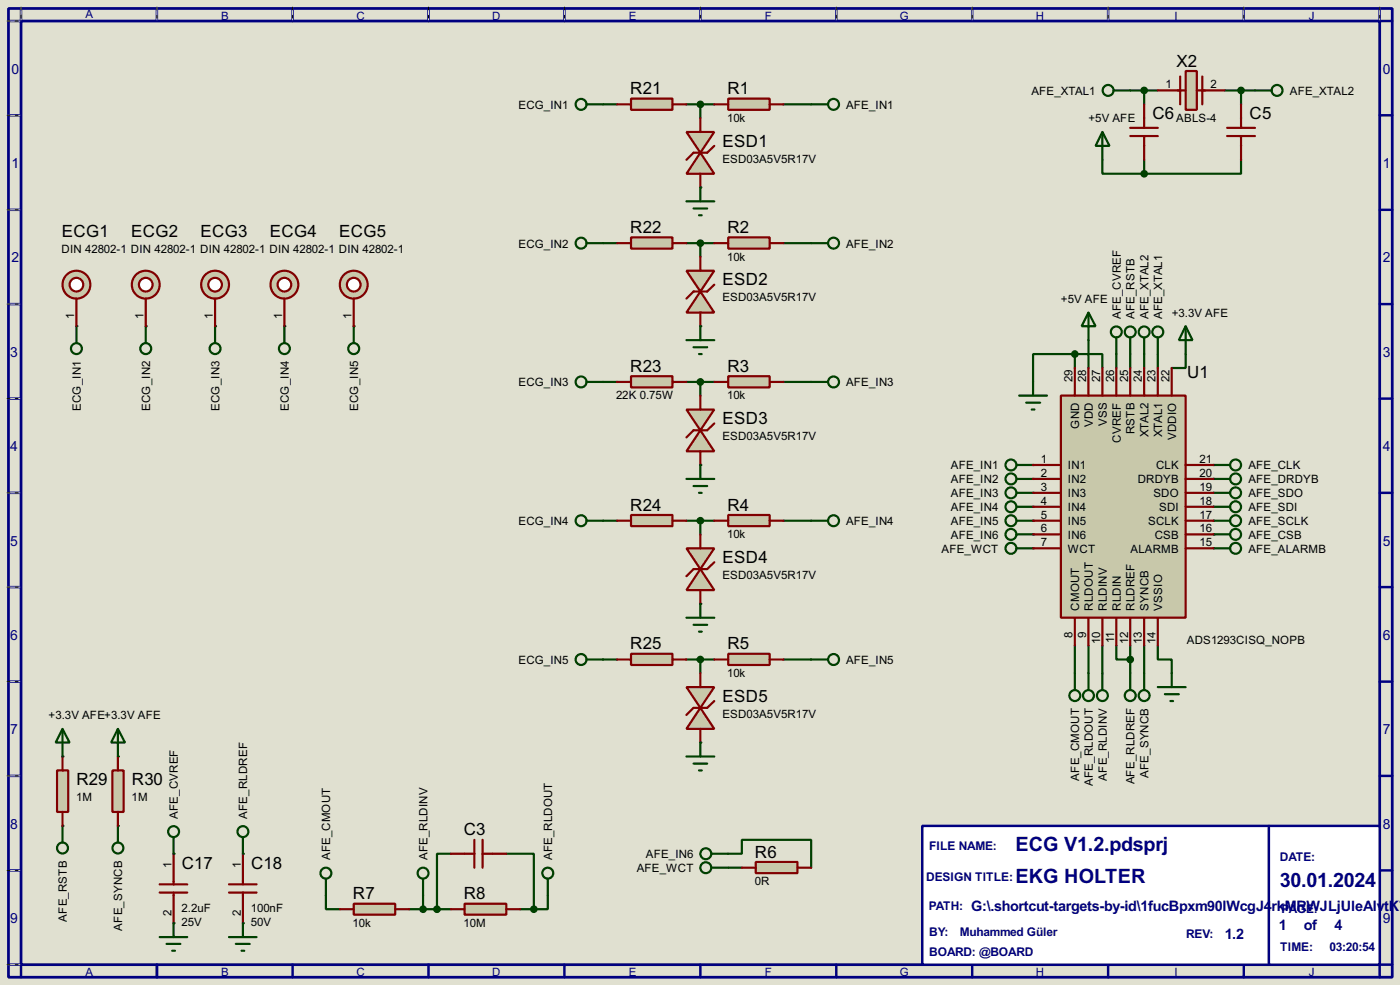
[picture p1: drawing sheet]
<svg xmlns="http://www.w3.org/2000/svg" width="256mm" height="180mm" viewBox="0 0 256 180" stroke-linecap="round" stroke-linejoin="round" font-family="sans-serif">
<path d="M0 0h256.5v180.3h-256.5z" fill="#e0e0d0"/>
<path d="M1.6 1.6h253.5v177.3h-253.5zM3.9 3.9h248.9v172.7h-248.9z" fill="none" stroke="#000080" stroke-width=".5"/>
<g fill="none" stroke="#000080" stroke-width=".45">
<path d="M3.9 1.6v2.3h-2.3M28.8 1.6v2.3M53.6 1.6v2.3M78.5 1.6v2.3M103.4 1.6v2.3M128.3 1.6v2.3M153.2 1.6v2.3M178.1 1.6v2.3M203 1.6v2.3M227.9 1.6v2.3M252.8 1.6v2.3h2.3M1.6 21.1h2.3"/>
<path d="M1.6 38.4h2.3M252.8 21.1h2.3M252.8 38.4h2.3M1.6 55.7h2.3M252.8 55.7h2.3M1.6 73h2.3M252.8 73h2.3M1.6 90.2h2.3M252.8 90.2h2.3M1.6 107.5h2.3M252.8 107.5h2.3M1.6 124.8h2.3"/>
<path d="M252.8 124.8h2.3M1.6 142h2.3M1.6 159.3h2.3M252.8 142h2.3M252.8 159.3h2.3M1.6 176.6h2.3v2.3M28.8 176.6v2.3M53.6 176.6v2.3M78.5 176.6v2.3M103.4 176.6v2.3M128.3 176.6v2.3M153.2 176.6v2.3"/>
<path d="M178.1 176.6v2.3M203 176.6v2.3M227.9 176.6v2.3M255.1 176.6h-2.3v2.3"/>
</g>
<g fill="none" stroke="#e0e0d0" stroke-width=".18">
<path d="M1.3 3.9h2.3M3.9 1.3v2.3M28.8 1.3v2.3M53.6 1.3v2.3M78.5 1.3v2.3M103.4 1.3v2.3M128.3 1.3v2.3M153.2 1.3v2.3M178.1 1.3v2.3M203 1.3v2.3M227.9 1.3v2.3M252.8 1.3v2.3"/>
<path d="M1.3 21.1h2.3M1.3 38.4h2.3M1.3 55.7h2.3M1.3 73h2.3M1.3 90.2h2.3M1.3 107.5h2.3M1.3 124.8h2.3M1.3 142h2.3M1.3 159.3h2.3M1.3 176.6h2.3"/>
</g>
<g fill="none" stroke="#000" stroke-width=".18" stroke-dasharray=".5 1">
<path d="M1.3 3.9h2.3M3.9 1.3v2.3M28.8 1.3v2.3M53.6 1.3v2.3M78.5 1.3v2.3M103.4 1.3v2.3M128.3 1.3v2.3M153.2 1.3v2.3M178.1 1.3v2.3M203 1.3v2.3M227.9 1.3v2.3M252.8 1.3v2.3"/>
<path d="M1.3 21.1h2.3M1.3 38.4h2.3M1.3 55.7h2.3M1.3 73h2.3M1.3 90.2h2.3M1.3 107.5h2.3M1.3 124.8h2.3M1.3 142h2.3M1.3 159.3h2.3M1.3 176.6h2.3"/>
</g>
<path d="M169 151.2h83.8v25.4h-83.8z" fill="#fff" stroke="#000080" stroke-width=".45"/>
<path d="M232.5 151.2v25.4" fill="none" stroke="#000080" stroke-width=".45"/>
<path d="M207.1 16.6h5M209.6 16.6v2.5M224.3 16.6h5.6M227.4 16.6v2.5" fill="none" stroke="#004000" stroke-width=".4"/>
<g fill="#004000">
<circle cx="189.3" cy="85.1" r=".2"/>
<circle cx="189.3" cy="87.7" r=".2"/>
<circle cx="189.3" cy="90.2" r=".2"/>
<circle cx="189.3" cy="92.8" r=".2"/>
<circle cx="189.3" cy="95.3" r=".2"/>
<circle cx="189.3" cy="97.8" r=".2"/>
<circle cx="189.3" cy="100.4" r=".2"/>
</g>
<path d="M196.9 118.2v5M199.4 118.2v5M202 118.2v5M209.6 118.2v5" fill="none" stroke="#004000" stroke-width=".4"/>
<g fill="#004000">
<circle cx="222.3" cy="85.1" r=".2"/>
<circle cx="222.3" cy="87.7" r=".2"/>
<circle cx="222.3" cy="90.2" r=".2"/>
<circle cx="222.3" cy="92.8" r=".2"/>
<circle cx="222.3" cy="95.3" r=".2"/>
<circle cx="222.3" cy="97.8" r=".2"/>
<circle cx="222.3" cy="100.4" r=".2"/>
</g>
<path d="M196.9 64.8h5.1v2.6M196.9 64.8h-7.6v5.1M196.9 64.8v2.6M199.4 62.3v5.1M204.5 64.8v2.6M207.1 64.8v2.6M209.6 64.8v2.6M212.1 64.8v2.6M217.2 64.8v2.6h-2.5M212.1 118.2v2.5h2.6v2.5" fill="none" stroke="#004000" stroke-width=".4"/>
<g fill="#004000">
<circle cx="11.5" cy="151.2" r=".2"/>
<circle cx="11.5" cy="138.5" r=".2"/>
<circle cx="21.6" cy="151.2" r=".2"/>
<circle cx="21.6" cy="138.5" r=".2"/>
</g>
<g fill="none" stroke="#004000" stroke-width=".4">
<path d="M125.8 19.1h2.5v2.5M202 29.3v2.5h7.6M209.6 29.3v2.5M227.4 29.3v2.5h-17.8M204.5 118.2v2.5h2.6M207.1 118.2v5M82.6 156.3h-2.5v10.1M92.8 156.3h5v10.1M59.7 163.9v2.5h2.6M75 166.4h7.6M77.5 163.9v2.5M95.3 166.4h2.5"/>
<path d="M100.4 163.9v2.5h-2.6"/>
</g>
<circle cx="128.3" cy="34.3" r=".2" fill="#004000"/>
<path d="M110.5 19.1h2.6M128.3 19.1h2.6M143.6 19.1h5M125.8 44.5h2.5v2.5" fill="none" stroke="#004000" stroke-width=".4"/>
<circle cx="128.3" cy="59.7" r=".2" fill="#004000"/>
<path d="M110.5 44.5h2.6M128.3 44.5h2.6M143.6 44.5h5M125.8 69.9h2.5v2.5" fill="none" stroke="#004000" stroke-width=".4"/>
<circle cx="128.3" cy="85.1" r=".2" fill="#004000"/>
<path d="M110.5 69.9h2.6M128.3 69.9h2.6M143.6 69.9h5M125.8 95.3h2.5v2.5" fill="none" stroke="#004000" stroke-width=".4"/>
<circle cx="128.3" cy="110.5" r=".2" fill="#004000"/>
<path d="M110.5 95.3h2.6M128.3 95.3h2.6M143.6 95.3h5M125.8 120.7h2.5v2.5" fill="none" stroke="#004000" stroke-width=".4"/>
<circle cx="128.3" cy="135.9" r=".2" fill="#004000"/>
<path d="M110.5 120.7h2.6M128.3 120.7h2.6M143.6 120.7h5M133.4 156.3h2.5v-2.6h12.7v5.1M133.4 158.8h2.5" fill="none" stroke="#004000" stroke-width=".4"/>
<g fill="#004000">
<circle cx="31.8" cy="156.3" r=".2"/>
<circle cx="31.8" cy="169" r=".2"/>
<circle cx="44.5" cy="156.3" r=".2"/>
<circle cx="44.5" cy="169" r=".2"/>
<circle cx="14" cy="59.7" r=".2"/>
<circle cx="26.7" cy="59.7" r=".2"/>
<circle cx="39.4" cy="59.7" r=".2"/>
<circle cx="52.1" cy="59.7" r=".2"/>
<circle cx="64.8" cy="59.7" r=".2"/>
</g>
<path d="M217.2 13h2.1v7.1h-2.1z" fill-rule="evenodd" fill="#c8c8aa" stroke="#800000" stroke-width=".4"/>
<path d="M209.6 19.1v4.3M212.1 16.6h5.1M216.2 14v5.1M219.3 16.6h5M220.3 14v5.1M227.4 19.1v4.3M207.1 24.9h5M207.1 23.4h5M209.6 24.9v4.4M224.8 24.9h5.1M224.8 23.4h5.1M227.4 24.9v4.4" fill="none" stroke="#800000" stroke-width=".4"/>
<g fill="none" stroke="#004000" stroke-width=".4">
<path d="M204 16.6h3.1M229.9 16.6h3.1M204.5 61.8v3M207.1 61.8v3M209.6 61.8v3M212.1 61.8v3M186.2 85.1h3.1M186.2 87.7h3.1M186.2 90.2h3.1M186.2 92.8h3.1M186.2 95.3h3.1M186.2 97.8h3.1"/>
<path d="M222.3 85.1h3.1M222.3 87.7h3.1M222.3 90.2h3.1M222.3 92.8h3.1M222.3 95.3h3.1M222.3 97.8h3.1M186.2 100.4h3.1M222.3 100.4h3.1M196.9 123.2v3.1M199.4 123.2v3.1M202 123.2v3.1M207.1 123.2v3.1"/>
<path d="M209.6 123.2v3.1"/>
<circle cx="203" cy="16.6" r="1"/>
<circle cx="233.9" cy="16.6" r="1"/>
<circle cx="204.5" cy="60.8" r="1"/>
<circle cx="207" cy="60.8" r="1"/>
<circle cx="209.6" cy="60.8" r="1"/>
<circle cx="212.1" cy="60.8" r="1"/>
<circle cx="185.2" cy="95.3" r="1"/>
<circle cx="185.2" cy="87.7" r="1"/>
<circle cx="185.2" cy="92.8" r="1"/>
<circle cx="185.2" cy="90.2" r="1"/>
<circle cx="185.2" cy="85.1" r="1"/>
<circle cx="185.2" cy="97.8" r="1"/>
<circle cx="226.3" cy="85.1" r="1"/>
<circle cx="226.3" cy="95.3" r="1"/>
<circle cx="226.3" cy="97.8" r="1"/>
<circle cx="226.3" cy="90.2" r="1"/>
<circle cx="226.3" cy="92.8" r="1"/>
<circle cx="226.3" cy="87.7" r="1"/>
<circle cx="185.2" cy="100.4" r="1"/>
<circle cx="226.3" cy="100.4" r="1"/>
<circle cx="196.9" cy="127.3" r="1"/>
<circle cx="199.4" cy="127.3" r="1"/>
<circle cx="201.9" cy="127.3" r="1"/>
<circle cx="207" cy="127.3" r="1"/>
<circle cx="209.6" cy="127.3" r="1"/>
</g>
<g fill="#004000" stroke="#004000" stroke-width=".4">
<circle cx="227.3" cy="16.6" r=".5"/>
<circle cx="209.6" cy="16.6" r=".5"/>
</g>
<path d="M194.4 72.4h22.8v40.7h-22.8z" fill-rule="evenodd" fill="#c8c8aa" stroke="#800000" stroke-width=".4"/>
<g fill="none" stroke="#800000" stroke-width=".4">
<path d="M196.9 67.4v5M199.4 67.4v5M202 67.4v5M204.5 67.4v5M207.1 67.4v5M209.6 67.4v5M212.1 67.4v5M214.7 67.4v5M189.3 85.1h5.1M189.3 87.7h5.1M189.3 90.2h5.1M189.3 92.8h5.1"/>
<path d="M189.3 95.3h5.1M189.3 97.8h5.1M217.2 85.1h5.1M217.2 87.7h5.1M217.2 90.2h5.1M217.2 92.8h5.1M217.2 95.3h5.1M217.2 97.8h5.1M189.3 100.4h5.1M196.9 113.1v5.1M199.4 113.1v5.1M202 113.1v5.1"/>
<path d="M204.5 113.1v5.1M207.1 113.1v5.1M209.6 113.1v5.1M212.1 113.1v5.1M217.2 100.4h5.1"/>
</g>
<g fill="none" stroke="#004000" stroke-width=".4">
<path d="M199.4 57.2l1.3 2.5h-2.5zM199.4 57.2v5.1M217.2 59.7l1.3 2.6h-2.5zM217.2 59.7v5.1M186.7 72.4h5.1M188 73.7h2.6M189 75h.5M189.3 69.9v2.5M212.1 125.8h5.1M213.4 127.1h2.6M214.4 128.3h.5M214.7 123.2v2.6"/>
<path d="M11.5 151.2v3"/>
<circle cx="11.4" cy="155.2" r="1"/>
</g>
<circle cx="196.9" cy="64.8" r=".5" fill="#004000" stroke="#004000" stroke-width=".4"/>
<path d="M10.5 141h2v7.6h-2z" fill="#c8c8aa" stroke="#800000" stroke-width=".4"/>
<path d="M11.5 138.5v2.5M11.5 148.6v2.6" fill="none" stroke="#800000" stroke-width=".4"/>
<g fill="none" stroke="#004000" stroke-width=".4">
<path d="M11.5 133.4l1.3 2.5h-2.6zM11.5 133.4v5.1M21.6 151.2v3"/>
<circle cx="21.6" cy="155.2" r="1"/>
</g>
<path d="M20.6 141h2.1v7.6h-2.1z" fill="#c8c8aa" stroke="#800000" stroke-width=".4"/>
<path d="M21.6 138.5v2.5M21.6 148.6v2.6" fill="none" stroke="#800000" stroke-width=".4"/>
<g fill="none" stroke="#004000" stroke-width=".4">
<path d="M21.6 133.4l1.3 2.5h-2.5zM21.6 133.4v5.1M59.7 160.8v3.1M77.5 160.8v3.1M100.4 160.8v3.1"/>
<circle cx="59.7" cy="159.8" r="1"/>
<circle cx="77.5" cy="159.8" r="1"/>
<circle cx="100.3" cy="159.8" r="1"/>
</g>
<circle cx="207" cy="120.7" r=".5" fill="#004000" stroke="#004000" stroke-width=".4"/>
<path d="M64.8 165.4h7.6v2h-7.6z" fill="#c8c8aa" stroke="#800000" stroke-width=".4"/>
<path d="M62.3 166.4h2.5M72.4 166.4h2.6" fill="none" stroke="#800000" stroke-width=".4"/>
<path d="M85.1 165.4h7.7v2h-7.7z" fill="#c8c8aa" stroke="#800000" stroke-width=".4"/>
<path d="M82.6 156.3h4.3M86.9 153.7v5.1M88.4 153.7v5.1M88.4 156.3h4.4M82.6 166.4h2.5M92.8 166.4h2.5" fill="none" stroke="#800000" stroke-width=".4"/>
<g fill="#004000" stroke="#004000" stroke-width=".4">
<circle cx="80" cy="166.4" r=".5"/>
<circle cx="77.5" cy="166.4" r=".5"/>
<circle cx="97.8" cy="166.4" r=".5"/>
<circle cx="209.6" cy="31.8" r=".5"/>
</g>
<path d="M202 24.2l1.3 2.5h-2.6zM202 24.2v5.1" fill="none" stroke="#004000" stroke-width=".4"/>
<path d="M115.6 18.1h7.6v2h-7.6z" fill="#c8c8aa" stroke="#800000" stroke-width=".4"/>
<path d="M113.1 19.1h2.5M123.2 19.1h2.6M130.9 26.7l-1.3 1.3h-2.5l-1.3 1.3" fill="none" stroke="#800000" stroke-width=".4"/>
<g fill="#c8c8aa" stroke="#800000" stroke-width=".4">
<path d="M125.8 24.2h5.1l-2.6 3.8z"/>
<path d="M128.3 28l2.6 3.8h-5.1z"/>
</g>
<path d="M128.3 21.6v2.6M128.3 31.8v2.5" fill="none" stroke="#800000" stroke-width=".4"/>
<circle cx="128.3" cy="19.1" r=".5" fill="#004000" stroke="#004000" stroke-width=".4"/>
<g fill="none" stroke="#004000" stroke-width=".4">
<path d="M148.6 19.1h3.1M125.8 36.9h5.1M127.1 38.2h2.5M128.1 39.4h.5M128.3 34.3v2.6"/>
<circle cx="152.7" cy="19.1" r="1"/>
</g>
<path d="M133.4 18.1h7.6v2h-7.6z" fill="#c8c8aa" stroke="#800000" stroke-width=".4"/>
<path d="M130.9 19.1h2.5M141 19.1h2.6" fill="none" stroke="#800000" stroke-width=".4"/>
<g fill="none" stroke="#004000" stroke-width=".4">
<path d="M107.5 19.1h3"/>
<circle cx="106.4" cy="19.1" r="1"/>
</g>
<path d="M115.6 43.5h7.6v2h-7.6z" fill="#c8c8aa" stroke="#800000" stroke-width=".4"/>
<path d="M113.1 44.5h2.5M123.2 44.5h2.6M130.9 52.1l-1.3 1.3h-2.5l-1.3 1.3" fill="none" stroke="#800000" stroke-width=".4"/>
<g fill="#c8c8aa" stroke="#800000" stroke-width=".4">
<path d="M125.8 49.6h5.1l-2.6 3.8z"/>
<path d="M128.3 53.4l2.6 3.8h-5.1z"/>
</g>
<path d="M128.3 47v2.6M128.3 57.2v2.5" fill="none" stroke="#800000" stroke-width=".4"/>
<circle cx="128.3" cy="44.5" r=".5" fill="#004000" stroke="#004000" stroke-width=".4"/>
<g fill="none" stroke="#004000" stroke-width=".4">
<path d="M128.3 59.7v2.6M148.6 44.5h3.1M125.8 62.3h5.1M127.1 63.6h2.5M128.1 64.8h.5"/>
<circle cx="152.7" cy="44.5" r="1"/>
</g>
<path d="M133.4 43.5h7.6v2h-7.6z" fill="#c8c8aa" stroke="#800000" stroke-width=".4"/>
<path d="M130.9 44.5h2.5M141 44.5h2.6" fill="none" stroke="#800000" stroke-width=".4"/>
<g fill="none" stroke="#004000" stroke-width=".4">
<path d="M107.5 44.5h3"/>
<circle cx="106.4" cy="44.5" r="1"/>
</g>
<path d="M115.6 68.9h7.6v2h-7.6z" fill="#c8c8aa" stroke="#800000" stroke-width=".4"/>
<path d="M113.1 69.9h2.5M123.2 69.9h2.6M130.9 77.5l-1.3 1.3h-2.5l-1.3 1.3" fill="none" stroke="#800000" stroke-width=".4"/>
<g fill="#c8c8aa" stroke="#800000" stroke-width=".4">
<path d="M125.8 75h5.1l-2.6 3.8z"/>
<path d="M128.3 78.8l2.6 3.8h-5.1z"/>
</g>
<path d="M128.3 72.4v2.6M128.3 82.6v2.5" fill="none" stroke="#800000" stroke-width=".4"/>
<circle cx="128.3" cy="69.9" r=".5" fill="#004000" stroke="#004000" stroke-width=".4"/>
<g fill="none" stroke="#004000" stroke-width=".4">
<path d="M148.6 69.9h3.1M125.8 87.7h5.1M127.1 89h2.5M128.1 90.2h.5M128.3 85.1v2.6"/>
<circle cx="152.7" cy="69.9" r="1"/>
</g>
<path d="M133.4 68.9h7.6v2h-7.6z" fill="#c8c8aa" stroke="#800000" stroke-width=".4"/>
<path d="M130.9 69.9h2.5M141 69.9h2.6" fill="none" stroke="#800000" stroke-width=".4"/>
<g fill="none" stroke="#004000" stroke-width=".4">
<path d="M107.5 69.9h3"/>
<circle cx="106.4" cy="69.9" r="1"/>
</g>
<path d="M115.6 94.3h7.6v2h-7.6z" fill="#c8c8aa" stroke="#800000" stroke-width=".4"/>
<path d="M113.1 95.3h2.5M123.2 95.3h2.6M130.9 102.9l-1.3 1.3h-2.5l-1.3 1.3" fill="none" stroke="#800000" stroke-width=".4"/>
<g fill="#c8c8aa" stroke="#800000" stroke-width=".4">
<path d="M125.8 100.4h5.1l-2.6 3.8z"/>
<path d="M128.3 104.2l2.6 3.8h-5.1z"/>
</g>
<path d="M128.3 97.8v2.6M128.3 108v2.5" fill="none" stroke="#800000" stroke-width=".4"/>
<circle cx="128.3" cy="95.3" r=".5" fill="#004000" stroke="#004000" stroke-width=".4"/>
<g fill="none" stroke="#004000" stroke-width=".4">
<path d="M148.6 95.3h3.1M125.8 113.1h5.1M127.1 114.4h2.5M128.1 115.6h.5M128.3 110.5v2.6"/>
<circle cx="152.7" cy="95.3" r="1"/>
</g>
<path d="M133.4 94.3h7.6v2h-7.6z" fill="#c8c8aa" stroke="#800000" stroke-width=".4"/>
<path d="M130.9 95.3h2.5M141 95.3h2.6" fill="none" stroke="#800000" stroke-width=".4"/>
<g fill="none" stroke="#004000" stroke-width=".4">
<path d="M107.5 95.3h3"/>
<circle cx="106.4" cy="95.3" r="1"/>
</g>
<path d="M115.6 119.7h7.6v2h-7.6z" fill="#c8c8aa" stroke="#800000" stroke-width=".4"/>
<path d="M113.1 120.7h2.5M123.2 120.7h2.6M130.9 128.3l-1.3 1.3h-2.5l-1.3 1.3" fill="none" stroke="#800000" stroke-width=".4"/>
<g fill="#c8c8aa" stroke="#800000" stroke-width=".4">
<path d="M125.8 125.8h5.1l-2.6 3.8z"/>
<path d="M128.3 129.6l2.6 3.8h-5.1z"/>
</g>
<path d="M128.3 123.2v2.6M128.3 133.4v2.5" fill="none" stroke="#800000" stroke-width=".4"/>
<circle cx="128.3" cy="120.7" r=".5" fill="#004000" stroke="#004000" stroke-width=".4"/>
<g fill="none" stroke="#004000" stroke-width=".4">
<path d="M125.8 138.5h5.1M127.1 139.8h2.5M128.3 135.9v2.6M148.6 120.7h3.1M128.1 141h.5"/>
<circle cx="152.7" cy="120.7" r="1"/>
</g>
<path d="M133.4 119.7h7.6v2h-7.6z" fill="#c8c8aa" stroke="#800000" stroke-width=".4"/>
<path d="M130.9 120.7h2.5M141 120.7h2.6" fill="none" stroke="#800000" stroke-width=".4"/>
<g fill="none" stroke="#004000" stroke-width=".4">
<path d="M14 59.7v3.1M26.7 59.7v3.1M39.4 59.7v3.1M52.1 59.7v3.1M64.8 59.7v3.1M107.5 120.7h3M130.4 156.3h3M130.4 158.8h3"/>
<circle cx="14" cy="63.8" r="1"/>
<circle cx="26.7" cy="63.8" r="1"/>
<circle cx="39.4" cy="63.8" r="1"/>
<circle cx="52.1" cy="63.8" r="1"/>
<circle cx="64.8" cy="63.8" r="1"/>
<circle cx="106.4" cy="120.7" r="1"/>
<circle cx="129.3" cy="158.8" r="1"/>
<circle cx="129.3" cy="156.3" r="1"/>
</g>
<path d="M138.5 157.8h7.6v2h-7.6z" fill="#c8c8aa" stroke="#800000" stroke-width=".4"/>
<path d="M31.8 156.3v5.6M44.5 156.3v5.6M135.9 158.8h2.6M146.1 158.8h2.5M29.3 161.9h5M29.3 163.4h5M31.8 163.4v5.6M42 161.9h5M42 163.4h5M44.5 163.4v5.6" fill="none" stroke="#800000" stroke-width=".4"/>
<g fill="none" stroke="#004000" stroke-width=".4">
<path d="M31.8 153.2v3.1M44.5 153.2v3.1M29.3 171.5h5M30.5 172.8h2.6M31.6 174h.5M31.8 169v2.5M42 171.5h5M43.2 172.8h2.6M44.3 174h.5M44.5 169v2.5"/>
<circle cx="31.8" cy="152.2" r="1"/>
<circle cx="44.5" cy="152.2" r="1"/>
</g>
<circle cx="14" cy="52.1" r="2.55" fill="#c8c8aa" stroke="#800000" stroke-width=".4"/>
<circle cx="14" cy="52.1" r="1.25" fill="#feffff" stroke="#800000" stroke-width=".4"/>
<path d="M14 54.7v5" fill="none" stroke="#800000" stroke-width=".4"/>
<circle cx="26.7" cy="52.1" r="2.55" fill="#c8c8aa" stroke="#800000" stroke-width=".4"/>
<circle cx="26.7" cy="52.1" r="1.25" fill="#feffff" stroke="#800000" stroke-width=".4"/>
<path d="M26.7 54.7v5" fill="none" stroke="#800000" stroke-width=".4"/>
<circle cx="39.4" cy="52.1" r="2.55" fill="#c8c8aa" stroke="#800000" stroke-width=".4"/>
<circle cx="39.4" cy="52.1" r="1.25" fill="#feffff" stroke="#800000" stroke-width=".4"/>
<path d="M39.4 54.7v5" fill="none" stroke="#800000" stroke-width=".4"/>
<circle cx="52.1" cy="52.1" r="2.55" fill="#c8c8aa" stroke="#800000" stroke-width=".4"/>
<circle cx="52.1" cy="52.1" r="1.25" fill="#feffff" stroke="#800000" stroke-width=".4"/>
<path d="M52.1 54.7v5" fill="none" stroke="#800000" stroke-width=".4"/>
<circle cx="64.8" cy="52.1" r="2.55" fill="#c8c8aa" stroke="#800000" stroke-width=".4"/>
<circle cx="64.8" cy="52.1" r="1.25" fill="#feffff" stroke="#800000" stroke-width=".4"/>
<path d="M64.8 54.7v5" fill="none" stroke="#800000" stroke-width=".4"/>
<g font-size="4.1" fill="#000080">
<text x="186" y="155.8">ECG V1.2.pdsprj</text>
<text x="186" y="161.7">EKG HOLTER</text>
<text x="234.5" y="162.4">30.01.2024</text>
</g>
<g font-size="3.5">
<text x="115.5" y="17.3">R21</text>
<text x="133.3" y="17.3">R1</text>
<text x="215.5" y="12.2">X2</text>
<text x="211.1" y="21.8">C6</text>
<text x="228.9" y="21.8">C5</text>
<text x="132.4" y="26.8">ESD1</text>
<text x="11.3" y="43.4">ECG1</text>
<text x="24" y="43.4">ECG2</text>
<text x="36.7" y="43.4">ECG3</text>
<text x="49.4" y="43.4">ECG4</text>
<text x="62.1" y="43.4">ECG5</text>
<text x="115.5" y="42.7">R22</text>
<text x="133.3" y="42.7">R2</text>
<text x="132.4" y="52.2">ESD2</text>
<text x="115.5" y="68.1">R23</text>
<text x="133.3" y="68.1">R3</text>
<text x="217.5" y="69.1">U1</text>
<text x="132.4" y="77.6">ESD3</text>
<text x="115.5" y="93.5">R24</text>
<text x="133.3" y="93.5">R4</text>
<text x="132.4" y="103.1">ESD4</text>
<text x="115.5" y="118.9">R25</text>
<text x="133.3" y="118.9">R5</text>
<text x="132.4" y="128.5">ESD5</text>
<text x="14" y="143.7">R29</text>
<text x="24.2" y="143.7">R30</text>
<text x="85" y="152.9">C3</text>
<text x="33.3" y="159">C17</text>
<text x="46" y="159">C18</text>
<text x="138.3" y="157">R6</text>
<text x="64.7" y="164.6">R7</text>
<text x="85" y="164.6">R8</text>
</g>
<g font-size="3" fill="#000080">
<text x="177.9" y="166.7">G:\.shortcut-targets-by-id\1fucBpxm90lWcgJ4</text>
<text x="233" y="166.7">rkMRWJLjUIeAlvtK7</text>
<text x="224.4" y="171.8">1.2</text>
<text x="234.3" y="170.3">1</text>
<text x="238.9" y="170.3">of</text>
<text x="244.5" y="170.3">4</text>
</g>
<g font-size="2.9" fill="#000080">
<text x="2.1" y="13.5">0</text>
<text x="253.4" y="13.5">0</text>
<text x="2.1" y="30.7">1</text>
<text x="253.4" y="30.7">1</text>
<text x="2.1" y="48">2</text>
<text x="253.4" y="48">2</text>
<text x="1.9" y="65.3">3</text>
<text x="253.4" y="65.3">3</text>
<text x="1.9" y="82.5">4</text>
<text x="253.4" y="82.5">4</text>
<text x="1.9" y="99.9">5</text>
<text x="253.4" y="99.9">5</text>
<text x="1.9" y="117.1">6</text>
<text x="253.4" y="117.1">6</text>
<text x="1.9" y="134.4">7</text>
<text x="253.4" y="134.4">7</text>
<text x="1.9" y="151.7">8</text>
<text x="253.4" y="151.7">8</text>
<text x="1.9" y="168.9">9</text>
<text x="253.4" y="168.9">9</text>
</g>
<g font-size="2.5" fill="#000080">
<text x="170.2" y="155.6">FILE NAME:</text>
<text x="169.7" y="161.2">DESIGN TITLE:</text>
<text x="234.5" y="157.7">DATE:</text>
<text x="170.1" y="166.5">PATH:</text>
<text x="234.8" y="167.1">PAGE:</text>
<text x="170.2" y="171.4">BY:</text>
<text x="175.8" y="171.4">Muhammed Güler</text>
<text x="217.3" y="171.6">REV:</text>
<text x="170.2" y="175">BOARD: @BOARD</text>
<text x="234.5" y="174.1">TIME:</text>
<text x="243.6" y="174.1">03:20:54</text>
</g>
<g font-size="2.4" fill="#000080">
<text x="15.6" y="3.4">A</text>
<text x="40.5" y="3.6">B</text>
<text x="65.3" y="3.6">C</text>
<text x="90.2" y="3.6">D</text>
<text x="115.2" y="3.6">E</text>
<text x="140.1" y="3.6">F</text>
<text x="164.8" y="3.6">G</text>
<text x="189.8" y="3.6">H</text>
<text x="215.1" y="3.6">I</text>
<text x="239.8" y="3.6">J</text>
<text x="15.6" y="178.7">A</text>
<text x="40.5" y="178.7">B</text>
<text x="65.3" y="178.7">C</text>
<text x="90.2" y="178.7">D</text>
<text x="115.2" y="178.7">E</text>
<text x="140.1" y="178.7">F</text>
<text x="164.8" y="178.7">G</text>
<text x="189.8" y="178.7">H</text>
<text x="215.1" y="178.7">I</text>
<text x="239.8" y="178.7">J</text>
</g>
<g font-size="2.4">
<text x="188.9" y="17.3">AFE_XTAL1</text>
<text x="213.5" y="16.2">1</text>
<text x="221.8" y="16.2">2</text>
<text x="236.3" y="17.3">AFE_XTAL2</text>
<text x="95" y="19.9">ECG_IN1</text>
<text x="133.2" y="22.3">10k</text>
<text x="155" y="19.9">AFE_IN1</text>
<text x="199.4" y="22.4">+5V AFE</text>
<text x="215.5" y="22.3">ABLS-4</text>
<text x="132.3" y="29.8">ESD03A5V5R17V</text>
<text x="11.3" y="46.3">DIN 42802-1 DIN 42802-1 DIN 42802-1 DIN 42802-1 DIN 42802-1</text>
<text x="95" y="45.3">ECG_IN2</text>
<text x="133.2" y="47.7">10k</text>
<text x="155" y="45.3">AFE_IN2</text>
<text x="13.6" y="58.4" transform="rotate(-90 13.6 58.4)">1</text>
<text x="26.3" y="58.4" transform="rotate(-90 26.3 58.4)">1</text>
<text x="39" y="58.4" transform="rotate(-90 39 58.4)">1</text>
<text x="51.7" y="58.3" transform="rotate(-90 51.7 58.3)">1</text>
<text x="64.4" y="58.3" transform="rotate(-90 64.4 58.3)">1</text>
<text x="132.3" y="55.2">ESD03A5V5R17V</text>
<text x="194.4" y="55.4">+5V AFE</text>
<text x="205.3" y="58.4" transform="rotate(-90 205.3 58.4)">AFE_CVREF</text>
<text x="207.9" y="58.4" transform="rotate(-90 207.9 58.4)">AFE_RSTB</text>
<text x="210.4" y="58.4" transform="rotate(-90 210.4 58.4)">AFE_XTAL2</text>
<text x="212.9" y="58.4" transform="rotate(-90 212.9 58.4)">AFE_XTAL1</text>
<text x="214.7" y="58">+3.3V AFE</text>
<text x="95" y="70.7">ECG_IN3</text>
<text x="155" y="70.7">AFE_IN3</text>
<text x="196.5" y="69.9" transform="rotate(-90 196.5 69.9)">29</text>
<text x="199" y="69.9" transform="rotate(-90 199 69.9)">28</text>
<text x="201.6" y="69.9" transform="rotate(-90 201.6 69.9)">27</text>
<text x="204.1" y="69.9" transform="rotate(-90 204.1 69.9)">26</text>
<text x="206.7" y="69.9" transform="rotate(-90 206.7 69.9)">25</text>
<text x="209.2" y="69.9" transform="rotate(-90 209.2 69.9)">24</text>
<text x="211.7" y="69.9" transform="rotate(-90 211.7 69.9)">23</text>
<text x="214.3" y="69.9" transform="rotate(-90 214.3 69.9)">22</text>
<text x="14.8" y="75.2" transform="rotate(-90 14.8 75.2)">ECG_IN1</text>
<text x="27.5" y="75.2" transform="rotate(-90 27.5 75.2)">ECG_IN2</text>
<text x="40.2" y="75.2" transform="rotate(-90 40.2 75.2)">ECG_IN3</text>
<text x="52.9" y="75.2" transform="rotate(-90 52.9 75.2)">ECG_IN4</text>
<text x="65.6" y="75.2" transform="rotate(-90 65.6 75.2)">ECG_IN5</text>
<text x="112.9" y="73.1">22K 0.75W</text>
<text x="133.2" y="73.1">10k</text>
<text x="132.3" y="80.6">ESD03A5V5R17V</text>
<text x="197.7" y="78.5" transform="rotate(-90 197.7 78.5)">GND</text>
<text x="200.2" y="78.2" transform="rotate(-90 200.2 78.2)">VDD</text>
<text x="202.8" y="78" transform="rotate(-90 202.8 78)">VSS</text>
<text x="205.3" y="81" transform="rotate(-90 205.3 81)">CVREF</text>
<text x="207.9" y="79.5" transform="rotate(-90 207.9 79.5)">RSTB</text>
<text x="210.4" y="80.1" transform="rotate(-90 210.4 80.1)">XTAL2</text>
<text x="212.9" y="80.1" transform="rotate(-90 212.9 80.1)">XTAL1</text>
<text x="215.5" y="80.6" transform="rotate(-90 215.5 80.6)">VDDIO</text>
<text x="174.2" y="85.9">AFE_IN1</text>
<text x="174.2" y="88.5">AFE_IN2</text>
<text x="190.7" y="84.7">1</text>
<text x="190.7" y="87.3">2</text>
<text x="190.7" y="89.8">3</text>
<text x="195.6" y="85.9">IN1</text>
<text x="195.6" y="88.5">IN2</text>
<text x="208.4" y="88.5">DRDYB</text>
<text x="211.8" y="85.9">CLK</text>
<text x="219.8" y="84.7">21</text>
<text x="219.8" y="87.3">20</text>
<text x="219.8" y="89.8">19</text>
<text x="228.7" y="85.9">AFE_CLK</text>
<text x="228.7" y="88.5">AFE_DRDYB</text>
<text x="174.2" y="91">AFE_IN3</text>
<text x="174.2" y="93.6">AFE_IN4</text>
<text x="190.7" y="92.4">4</text>
<text x="190.7" y="94.9">5</text>
<text x="195.6" y="91">IN3</text>
<text x="195.6" y="93.6">IN4</text>
<text x="211.3" y="91">SDO</text>
<text x="212.3" y="93.6">SDI</text>
<text x="219.8" y="92.4">18</text>
<text x="219.8" y="94.9">17</text>
<text x="228.7" y="91">AFE_SDO</text>
<text x="228.7" y="93.6">AFE_SDI</text>
<text x="95" y="96.1">ECG_IN4</text>
<text x="133.2" y="98.5">10k</text>
<text x="155" y="96.1">AFE_IN4</text>
<text x="172.5" y="101.2">AFE_WCT</text>
<text x="174.2" y="96.1">AFE_IN5</text>
<text x="174.2" y="98.6">AFE_IN6</text>
<text x="190.7" y="97.4">6</text>
<text x="190.7" y="100">7</text>
<text x="195.6" y="96.1">IN5</text>
<text x="195.6" y="98.6">IN6</text>
<text x="195.6" y="101.2">WCT</text>
<text x="207.1" y="101.2">ALARMB</text>
<text x="210.3" y="96.1">SCLK</text>
<text x="211.5" y="98.6">CSB</text>
<text x="219.8" y="97.4">16</text>
<text x="219.8" y="100">15</text>
<text x="228.7" y="96.1">AFE_SCLK</text>
<text x="228.7" y="98.6">AFE_CSB</text>
<text x="228.7" y="101.2">AFE_ALARMB</text>
<text x="132.3" y="106">ESD03A5V5R17V</text>
<text x="197.7" y="111.8" transform="rotate(-90 197.7 111.8)">CMOUT</text>
<text x="200.2" y="111.8" transform="rotate(-90 200.2 111.8)">RLDOUT</text>
<text x="202.8" y="111.8" transform="rotate(-90 202.8 111.8)">RLDINV</text>
<text x="205.3" y="111.8" transform="rotate(-90 205.3 111.8)">RLDIN</text>
<text x="207.9" y="111.8" transform="rotate(-90 207.9 111.8)">RLDREF</text>
<text x="210.4" y="111.8" transform="rotate(-90 210.4 111.8)">SYNCB</text>
<text x="212.9" y="111.8" transform="rotate(-90 212.9 111.8)">VSSIO</text>
<text x="196.5" y="116.8" transform="rotate(-90 196.5 116.8)">8</text>
<text x="199" y="116.8" transform="rotate(-90 199 116.8)">9</text>
<text x="201.6" y="117.9" transform="rotate(-90 201.6 117.9)">10</text>
<text x="204.1" y="117.8" transform="rotate(-90 204.1 117.8)">11</text>
<text x="206.7" y="117.9" transform="rotate(-90 206.7 117.9)">12</text>
<text x="209.2" y="117.9" transform="rotate(-90 209.2 117.9)">13</text>
<text x="211.7" y="117.9" transform="rotate(-90 211.7 117.9)">14</text>
<text x="217.4" y="117.8">ADS1293CISQ_NOPB</text>
<text x="95" y="121.5">ECG_IN5</text>
<text x="133.2" y="123.9">10k</text>
<text x="155" y="121.5">AFE_IN5</text>
<text x="8.9" y="131.7">+3.3V AFE+3.3V AFE</text>
<text x="132.3" y="131.4">ESD03A5V5R17V</text>
<text x="197.7" y="142.9" transform="rotate(-90 197.7 142.9)">AFE_CMOUT</text>
<text x="200.2" y="143.8" transform="rotate(-90 200.2 143.8)">AFE_RLDOUT</text>
<text x="202.8" y="142.9" transform="rotate(-90 202.8 142.9)">AFE_RLDINV</text>
<text x="207.9" y="143.6" transform="rotate(-90 207.9 143.6)">AFE_RLDREF</text>
<text x="210.4" y="142.4" transform="rotate(-90 210.4 142.4)">AFE_SYNCB</text>
<text x="14" y="146.6">1M</text>
<text x="24.1" y="146.6">1M</text>
<text x="32.6" y="149.9" transform="rotate(-90 32.6 149.9)">AFE_CVREF</text>
<text x="45.3" y="149.9" transform="rotate(-90 45.3 149.9)">AFE_RLDREF</text>
<text x="31.4" y="158.8" transform="rotate(-90 31.4 158.8)">1</text>
<text x="44.1" y="158.8" transform="rotate(-90 44.1 158.8)">1</text>
<text x="60.5" y="157.5" transform="rotate(-90 60.5 157.5)">AFE_CMOUT</text>
<text x="78.3" y="157.5" transform="rotate(-90 78.3 157.5)">AFE_RLDINV</text>
<text x="101.2" y="157.5" transform="rotate(-90 101.2 157.5)">AFE_RLDOUT</text>
<text x="116.6" y="159.6">AFE_WCT</text>
<text x="118.3" y="157.1">AFE_IN6</text>
<text x="31.4" y="167.5" transform="rotate(-90 31.4 167.5)">2</text>
<text x="33.3" y="167">2.2uF</text>
<text x="44.1" y="167.5" transform="rotate(-90 44.1 167.5)">2</text>
<text x="45.9" y="167">100nF</text>
<text x="138.3" y="162">0R</text>
<text x="12.2" y="168.7" transform="rotate(-90 12.2 168.7)">AFE_RSTB</text>
<text x="22.4" y="170.3" transform="rotate(-90 22.4 170.3)">AFE_SYNCB</text>
<text x="33.3" y="169.5">25V</text>
<text x="45.9" y="169.5">50V</text>
<text x="64.6" y="169.6">10k</text>
<text x="84.9" y="169.6">10M</text>
</g>
</svg>
